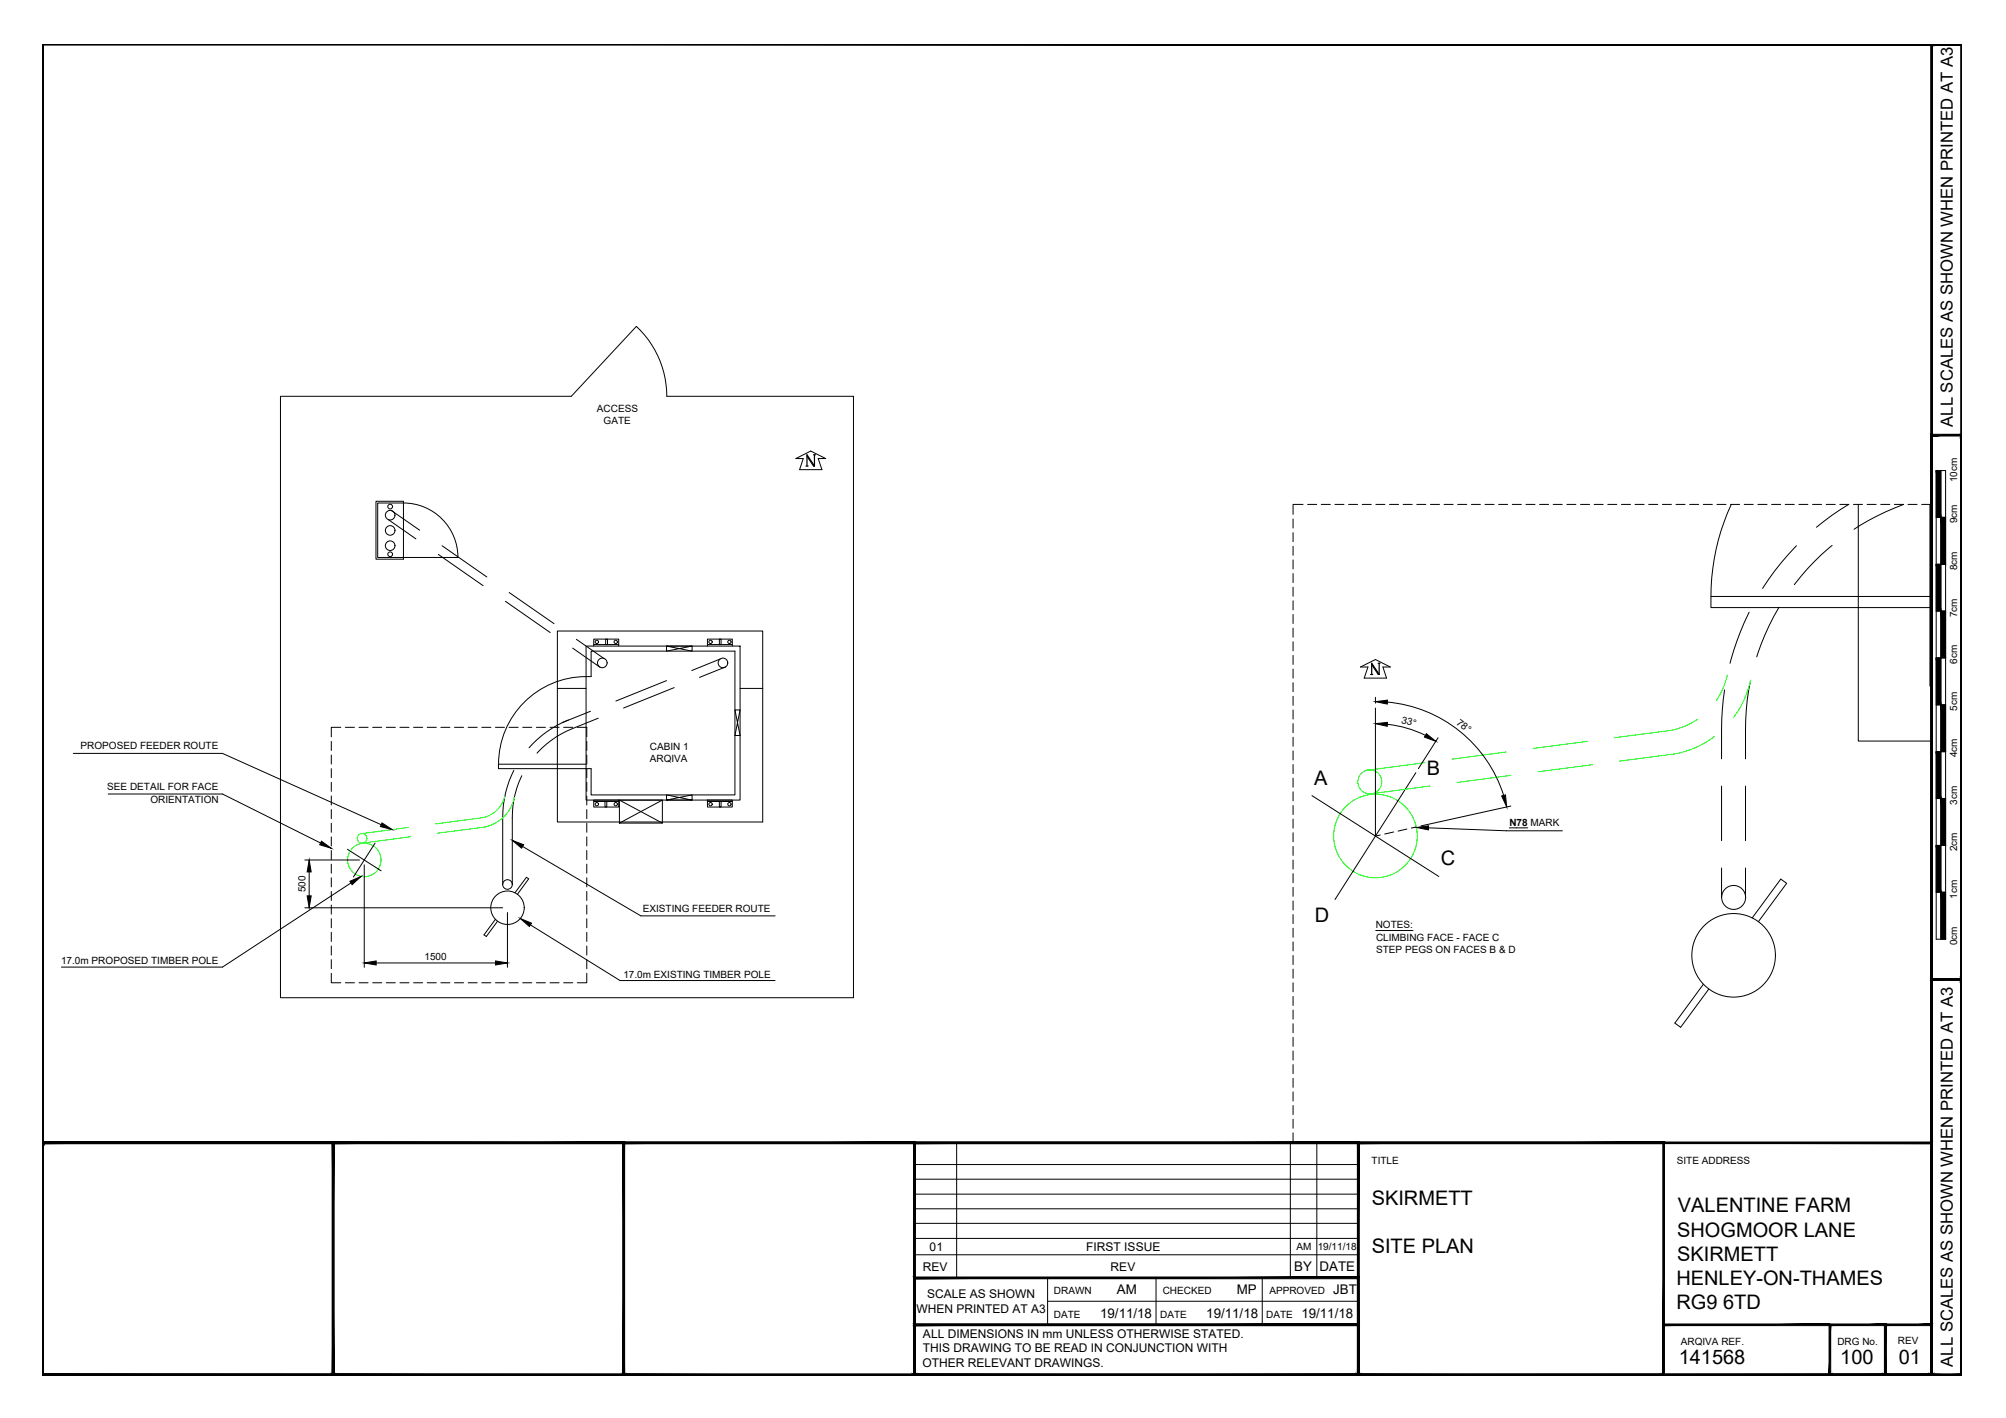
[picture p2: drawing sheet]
<svg xmlns="http://www.w3.org/2000/svg" width="420mm" height="297mm" viewBox="0 0 420 297" stroke-linecap="round" stroke-linejoin="round" font-family="sans-serif">
<g fill="none" stroke="#000" stroke-width=".21">
<path d="M58.7 83h61l13.6-14.6a20.1 20.1 0 0 1 6.4 14.6h39.1v126h-120.1zM166.7 96.1l3.1-1.6 3.1 1.6h-1.5l.8 2.3h-4.7l.7-2.3zM405.5 98.6h2v98.1h-2zM406.5 98.6v98.1M78.7 105h5.8v12.1h-5.8zM81.4 108.9l5.7 4M82 107l5.9 4.1M91.8 116.1l9.4 6.6M92.6 114.3l9.4 6.6M95.9 116.8a11.4 11.4 0 0 0-11.4-11.4h-5.4v11.4h16.8M270.8 108.7v1.9M270.8 111.6v1.9"/>
<path d="M270.8 114.4v1.9M270.8 117.3v1.9M272.9 105.7h-2.1v2.1M273.9 105.7h1.9M276.7 105.7h1.9M279.6 105.7h1.9M282.5 105.7h1.9M285.3 105.7h1.9M288.2 105.7h1.9M291 105.7h1.9M293.9 105.7h1.9M296.7 105.7h1.9"/>
<path d="M299.6 105.7h1.9M302.5 105.7h1.9M305.3 105.7h1.9M308.2 105.7h1.9M311 105.7h1.9M313.9 105.7h1.9M316.7 105.7h2M319.6 105.7h1.9M322.5 105.7h1.9M325.3 105.7h1.9M328.2 105.7h1.9M331 105.7h1.9"/>
<path d="M333.9 105.7h1.9M336.7 105.7h2M339.6 105.7h1.9M342.5 105.7h1.9M345.3 105.7h1.9M348.2 105.7h1.9M351 105.7h1.9M353.9 105.7h1.9M356.8 105.7h1.9M359.6 105.7h1.9M362.5 105.7h1.9M362.6 105.7a45.9 45.9 0 0 0-4.2 19.2"/>
<path d="M365.3 105.7h1.9M368.2 105.7h1.9M371.1 105.7h1.9M373.9 105.7h1.9M376.3 114.3l-.5 .5a52.3 52.3 0 0 0-6.6 8.5M376.8 105.7h1.9M379.6 105.7h1.9M382.5 105.7h1.9M383.7 114.3l-.7 .6a48.2 48.2 0 0 0-7.2 7.6M385.3 105.7h2M387.2 105.7a51.7 51.7 0 0 0-6.7 4.7M388.2 105.7h1.9"/>
<path d="M389.2 105.7v49.5h15.4M391.1 105.7h1.9M393.9 105.7h1.9M396.8 105.7h1.9M398.7 105.7l-5.5 2.4-4.9 2.8M399.6 105.7h1.9M402.5 105.7h2.1v2.1M404.2 105.7v38h.4M404.6 108.7v1.9M404.6 111.6v1.9M404.6 114.4v1.9M404.6 117.3v1.9"/>
<path d="M405.5 118.2h2M405.5 108.4h2M105.9 126l9.3 6.5M106.6 124.1l9.4 6.5M119.9 135.8l5.8 4M120.7 133.9l5.9 4.1M122.8 135.3h32.2v32.3h-32.2zM124.4 135.3v-1.4h5.2v1.4M124.4 135h5.2M126.9 133.9h.3v1.1h-.3zM139.6 135.3l5.4 1.1v-1.1h-5.4v1.1l5.4-1.1M148.2 135.3v-1.4h5.2v1.4"/>
<path d="M148.2 135h5.2M150.7 133.9h.3v1.1h-.3zM150.8 138l-5.9 2.5M152 139.7l-5.5 2.2M270.8 120.1v1.9M270.8 123v1.9M270.8 125.9v1.9M270.8 128.7v1.9M270.8 131.6v1.9M270.8 134.4v1.9M270.8 137.3v1.9M285 139.7l3.1-1.5 3.1 1.5h-1.5l.7 2.3h-4.7l.8-2.3z"/>
<path d="M366.4 128.2l-2.6 6.1-1.4 4.6M372.6 127.2l-.1 .2a49.8 49.8 0 0 0-4.6 10.2M404.2 124.9h-45.8v2.4h46.2M404.6 120.1v1.9M404.6 123v1.9M404.6 125.9v1.9M404.6 128.7v1.9M404.6 131.6v1.9M404.6 134.4v1.9M404.6 137.3v1.9M405.5 137.8h2M405.5 128h2"/>
<path d="M15.4 157.8h31.2l33.2 15M69.4 155.3v1.9M69.4 158.2v1.9M71.4 152.4h-2v1.9M72.3 152.4h1.9M75.2 152.4h1.9M78 152.4h2M80.9 152.4h1.9M83.8 152.4h1.9M86.6 152.4h1.9M89.5 152.4h1.9M92.3 152.4h1.9"/>
<path d="M95.2 152.4h1.9M98.1 152.4h1.9M100.9 152.4h1.9M103.8 152.4h1.9M106.6 152.4h1.9M109.5 152.4h1.9M112.3 152.4h1.9M115.2 152.4h1.9M116.7 144.2v-12h43.1v12M118.1 152.4h1.9M119.1 150.8a21.5 21.5 0 0 0-8.3 5.9M120.9 152.4h2v1.9"/>
<path d="M122.8 144.2h-6.1v28h43.1v-28h-4.8M122.9 155.3v1.9M122.9 158.2v1.9M123.7 149l-6 2.4M125.3 150.5a41.2 41.2 0 0 0-8.8 3.9l-2 1.5-2 1.9M139.6 142.6l-10.6 4.3M141.2 144l-10.6 4.3M153.9 148.7l1.1 5.4h-1.1l1.1-5.4zM270.8 140.1v1.9M270.8 143v1.9M270.8 145.9v1.9M270.8 148.7v1.9"/>
<path d="M270.8 151.6v1.9M270.8 154.4v1.9M270.8 157.3v1.9M288.1 148.3v26.8l1-.2M288.1 146.1v1.2M290.6 147.1a28.2 28.2 0 0 1 24.3 19.5M290.6 151.7a23.6 23.6 0 0 1 8 2.4M301.2 154.5l-4.1 6.5M361.2 144.5l-.3 2a88 88 0 0 0-.3 12.5M366.5 143.1a66.2 66.2 0 0 0-.9 15.9M404.6 140.1v1.9M404.6 143v1.9"/>
<path d="M404.6 145.9v1.9M404.6 148.7v1.9M404.6 151.6v1.9M404.6 154.4v1.9M404.6 157.3v1.9M405.5 157.5h2M405.5 147.7h2M22.7 166.3h23.9l20.5 10.3M69.4 161v1.9M69.4 163.9v1.9M69.4 166.7v1.9M69.4 169.6v1.9"/>
<path d="M69.4 172.4v1.9M69.4 175.3v1.9M69.4 178.2v1.9M72.8 177.9l7 4.5M78.6 176.6l-4.6 7.1M104.4 160.1a18.4 18.4 0 0 1 19.4-18.4v-5.3h30.1v30.1h-30.1v-5.5h-19.4v-.9h18.4M107.6 161.4a21.7 21.7 0 0 0-2.3 9.8v14.1M109.3 162.5a19.9 19.9 0 0 0-2 8.7v14.1M109.5 177.3l24.7 14.6h28.2M122.9 161v1.9M122.9 163.9v1.9M122.9 166.7v1.9"/>
<path d="M122.9 169.6v1.9M122.9 172.4v1.9M122.9 175.3v1.9M122.9 178.2v1.9M124.4 167.6h5.2v1.5h-5.2zM124.4 167.9h5.2M126.7 167.9h.4v1.2h-.4zM129.7 167.6h9v4.8h-9zM129.7 167.6l9 4.8M138.7 167.6l-9 4.8M139.6 167.6l5.4-1.1v1.1h-5.4v-1.1l5.4 1.1M148.2 167.6h5.2v1.5h-5.2z"/>
<path d="M148.2 167.9h5.2M150.7 167.9h.3v1.2h-.3zM270.8 160.1v2M270.8 163v1.9M270.8 165.9v1.9M270.8 168.7v1.9M270.8 171.6v1.9M270.8 174.4v1.9M270.8 177.3v1.9M274.8 166.7l26.6 16.9M291.9 174.3l-1.9 .4M294.7 173.7l-1.9 .4"/>
<path d="M296.6 161.9l-17 26.5M296.6 173.2l-1 .3M299.2 173.4l16.3 .6h11.7M316.1 173.4h3.9M316.4 168.8l-18.8 4.2M360.6 164.7v11.4M365.6 164.7v11.4M404.6 160.1v2M404.6 163v1.9M404.6 165.9v1.9M404.6 168.7v1.9M404.6 171.6v1.9"/>
<path d="M404.6 174.4v1.9M404.6 177.3v1.9M405.5 177.1h2M405.5 167.3h2M63.8 190.2h41.5M63.8 180.1h11.5M64.8 182.6v5.1M69.4 181v1.9M69.4 183.9v1.9M69.4 186.7v1.9M69.4 189.6v1.9M69.4 192.4v2"/>
<path d="M69.4 195.3v1.9M69.4 198.2v1.9M73.5 185l-26.9 17.6h-33.7M76.3 181.2v21.4M103.8 192.6l-2.4 3.2 .5 .4 2.3-3.2M106.3 191.2v11.4M107.9 187l2.4-3.2 .4 .3-2.3 3.2M111.1 193.7l18.8 11.7h32.4M122.9 181v1.9M122.9 183.9v1.9M122.9 186.7v1.9M122.9 189.6v1.9"/>
<path d="M122.9 192.4v2M122.9 195.3v1.9M122.9 198.2v1.9M270.8 180.1v2M270.8 183v1.9M270.8 185.9v1.9M270.8 188.7v1.9M270.8 191.6v1.9M270.8 194.4v1.9M270.8 197.3v1.9M288.1 194.9h7.9M360.6 181.8v6.2"/>
<path d="M365.6 181.8v6.2M367 192.3l6-8.1 1.2 .8-5.9 8.1M404.6 180.1v2M404.6 183v1.9M404.6 185.9v1.9M404.6 188.7v1.9M404.6 191.6v1.9M404.6 194.4v1.9M404.6 197.3v1.9M405.5 186.9h2M69.4 203.9v2h2M69.4 201v1.9"/>
<path d="M72.3 205.9h1.9M75.2 205.9h1.9M78 205.9h2M78.8 201.7h25M80.9 205.9h1.9M83.8 205.9h1.9M86.6 205.9h1.9M89.5 205.9h1.9M92.3 205.9h1.9M95.2 205.9h1.9M98.1 205.9h1.9M100.9 205.9h1.9"/>
<path d="M103.8 205.9h1.9M106.6 205.9h1.9M109.5 205.9h1.9M112.3 205.9h1.9M115.2 205.9h1.9M118.1 205.9h1.9M122.9 203.9v2h-2M122.9 201v1.9M270.8 200.2v1.9M270.8 203v1.9M270.8 205.9v1.9M270.8 208.7v1.9"/>
<path d="M270.8 211.6v1.9M270.8 214.4v1.9M270.8 217.3v1.9M356.8 206.2l-6 8.1 1.2 .9 5.9-8M404.6 200.2v1.9M404.6 203v1.9M404.6 205.9v1.9M404.6 208.7v1.9M404.6 211.6v1.9M404.6 214.4v1.9M404.6 217.3v1.9M200.4 239.4v28.3"/>
<path d="M270.3 239.4v28.3M270.8 237.3v2.1h2.1M270.8 220.2v1.9M270.8 223v1.9M270.8 225.9v1.9M270.8 228.7v1.9M270.8 231.6v1.9M270.8 234.4v1.9M273.9 239.4h1.9v28.3M276.7 239.4h1.9M279.6 239.4h1.9M282.5 239.4h1.9"/>
<path d="M285.3 239.4h1.9M288.2 239.4h1.9M291 239.4h1.9M293.9 239.4h1.9M296.7 239.4h1.9M299.6 239.4h1.9M302.5 239.4h1.9M305.3 239.4h1.9M308.2 239.4h1.9M311 239.4h1.9M313.9 239.4h1.9M316.7 239.4h2"/>
<path d="M319.6 239.4h1.9M322.5 239.4h1.9M325.3 239.4h1.9M328.2 239.4h1.9M331 239.4h1.9M333.9 239.4h1.9M336.7 239.4h2M339.6 239.4h1.9M342.5 239.4h1.9M345.3 239.4h1.9M348.2 239.4h1.9M351 239.4h1.9"/>
<path d="M353.9 239.4h1.9M356.8 239.4h1.9M359.6 239.4h1.9M362.5 239.4h1.9M365.3 239.4h1.9M368.2 239.4h1.9M371.1 239.4h1.9M373.9 239.4h1.9M376.8 239.4h1.9M379.6 239.4h1.9M382.5 239.4h1.9M385.3 239.4h2"/>
<path d="M388.2 239.4h1.9M391.1 239.4h1.9M393.9 239.4h1.9M396.8 239.4h1.9M399.6 239.4h1.9M404.6 237.3v2.1h-2.1M404.6 220.2v1.9M404.6 223v1.9M404.6 225.9v1.9M404.6 228.7v1.9M404.6 231.6v1.9M404.6 234.4v1.9"/>
<path d="M191.5 250.1h93M191.5 247h93M191.5 243.9h93M191.5 256.3h93M191.5 253.2h93M191.5 259.4h93M191.5 262.8h93M219.4 267.7v9.8M219.4 272.6h65.1M242.1 267.7v9.8M264.4 267.7v9.8"/>
<circle cx="81.7" cy="111.1" r="1.01"/>
<circle cx="81.7" cy="114.3" r="1.01"/>
<circle cx="81.7" cy="107.9" r="1.01"/>
<circle cx="81.7" cy="116.1" r=".5"/>
<circle cx="81.7" cy="106.1" r=".5"/>
<circle cx="125" cy="134.5" r=".35"/>
<circle cx="126.1" cy="138.9" r="1.01"/>
<circle cx="129" cy="134.5" r=".35"/>
<circle cx="148.8" cy="134.5" r=".35"/>
<circle cx="151.4" cy="138.9" r="1.01"/>
<circle cx="152.8" cy="134.5" r=".35"/>
<circle cx="125" cy="168.5" r=".35"/>
<circle cx="129" cy="168.5" r=".35"/>
<circle cx="148.8" cy="168.5" r=".35"/>
<circle cx="152.8" cy="168.5" r=".35"/>
<circle cx="106.3" cy="190.2" r="3.5"/>
<circle cx="106.3" cy="185.3" r="1.01"/>
<circle cx="363.1" cy="188" r="2.51"/>
<circle cx="363.1" cy="200.1" r="8.8"/>
</g>
<g fill="none" stroke="#0f0" stroke-width=".21">
<path d="M298.5 159.8l-12.1 1.6M315.5 157.5l-11.4 1.5M332.5 155.3l-11.4 1.5M355.5 150.7l-.3 .2a15.1 15.1 0 0 1-5 2.1l-12.1 1.5M359.1 154.3l-.8 .6a20.4 20.4 0 0 1-7.1 3l-12 1.5M361.8 141.4l-.3 1a14.5 14.5 0 0 1-2 4.3M366.7 142.4l-.3 1.3a19.5 19.5 0 0 1-3.3 6.6M85.5 173.3l-9.9 1.3M86 175.3l-10 1.3M105.8 166.7a6 6 0 0 1-4.7 4.6l-9.9 1.3M107.7 167.1a8 8 0 0 1-6.2 6.1l-9.9 1.3M299.5 164.7l-12.1 1.5"/>
<path d="M316.5 162.4l-11.3 1.5M333.5 160.2l-11.3 1.5"/>
<circle cx="75.8" cy="175.6" r="1.01"/>
<circle cx="286.9" cy="163.8" r="2.51"/>
<circle cx="288.1" cy="175.1" r="8.8"/>
<circle cx="76.3" cy="180.1" r="3.5"/>
</g>
<g fill="#000" stroke="#000" stroke-width=".21">
<path d="M288.1 147l2.5-.3v.8zM288.1 151.6l2.5-.3v.8zM298.8 153.7l1.9 1.6-2.3-.9zM67.3 176.2l2.1 1.5-2.4-.7zM80 172.4l2.1 1.4-2.4-.7zM107.3 176l2.4 1-.5 .7zM296.7 173.3l2.5-.3v.8zM314.5 166.7l.8-.2 .3 2.5zM64.3 187.7h.9l-.4 2.5zM64.8 180.1l.4 2.5h-.9zM73.3 184.6l2.3-1-1.8 1.7zM109 192.4l2.3 1-.4 .7z"/>
<path d="M76.3 201.7l2.5-.4v.8zM103.8 201.3l2.5 .4-2.5 .4z"/>
<path d="M8.9 9.3l.2 .1h401.6zM8.9 9.3h402l-.2 .1z"/>
<path d="M404.4 9.3l.3 .1zM404.4 9.3l.3 .1-.3 278.6zM404.7 9.4l-.3 278.6 .3-.1zM404.4 288l.3-.1z"/>
<path d="M404.6 9.3l.1 .1h6zM404.6 9.3h6.3l-.2 .1z"/>
<path d="M410.7 9.4v278.5l.2-278.6zM410.9 9.3v278.7l-.2-.1z"/>
<path d="M410.7 9.4v278.5l.2-278.6zM410.9 9.3v278.7l-.2-.1z"/>
<path d="M404.4 91l.3 .3 6.2-.3zM404.7 91.3l6.2-.3-.2 .3zM410.9 91l-.2 .3z"/>
<path d="M404.4 91l.3 114v-113.7zM404.4 91l.3 114-.3 .3z"/>
<path d="M405.5 98.6l1 9.8v-9.8zM405.5 98.6l1 9.8h-1z"/>
<path d="M410.9 91.1l-.2 .2 .2 113.9zM410.7 91.3l.2 113.9-.2-.2zM410.7 205l.2 .3zM404.7 205h6l.2 .3zM404.7 205l-.3 .3h6.5z"/>
<path d="M405.5 118.2l1 9.8v-9.8zM405.5 118.2l1 9.8h-1z"/>
<path d="M406.5 108.4l1 9.8v-9.8zM406.5 108.4l1 9.8h-1z"/>
<path d="M405.5 137.8l1 9.8v-9.8zM405.5 137.8l1 9.8h-1z"/>
<path d="M406.5 128l1 9.8v-9.8zM406.5 128l1 9.8h-1z"/>
<path d="M405.5 157.5l1 9.8v-9.8zM405.5 157.5l1 9.8h-1z"/>
<path d="M406.5 147.6l1 9.9v-9.9zM406.5 147.6l1 9.9h-1z"/>
<path d="M405.5 177.1l1 9.8v-9.8zM405.5 177.1l1 9.8h-1z"/>
<path d="M406.5 167.3l1 9.8v-9.8zM406.5 167.3l1 9.8h-1z"/>
<path d="M406.5 186.9l1 9.8v-9.8zM406.5 186.9l1 9.8h-1z"/>
<path d="M404.4 205l.3 .3 6.2-.3zM404.7 205.3l6.2-.3-.2 .3zM410.9 205l-.2 .3z"/>
<path d="M410.9 205.1l-.2 .2 .2 82.7zM410.7 205.3l.2 82.7-.2-.1zM410.7 287.9l.2 .1z"/>
<path d="M8.9 239.2l.2 .4zM8.9 239.2l395.5 .4h-395.3zM8.9 239.2l395.5 .4 .3-.4z"/>
<path d="M9.1 239.6h60.5l.3-.4zM8.9 239.2h61l-60.8 .4zM8.9 239.2l.2 .4z"/>
<path d="M69.9 239.6h60.6l.3-.4zM69.6 239.2h61.2l-60.9 .4zM69.6 239.2l.3 48.7v-48.3zM69.6 239.2l.3 48.7-.3 .1zM69.6 288l.3-.1z"/>
<path d="M130.8 239.6h60.5l.4-.4zM130.5 239.2h61.2l-60.9 .4zM130.5 239.2l.3 48.7v-48.3zM130.5 239.2l.3 48.7-.3 .1zM130.5 288l.3-.1z"/>
<path d="M191.7 239.6h92.6l.4-.4zM191.3 239.2h93.4l-93 .4zM191.3 239.2l.4 48.7v-48.3zM191.3 239.2l.4 48.7-.4 .1zM191.3 288l.4-.1z"/>
<path d="M284.7 239.6h63.6l.3-.4zM284.3 239.2h64.3l-63.9 .4zM284.3 239.2l.4 48.7v-48.3zM284.3 239.2l.4 48.7-.4 .1zM284.3 288l.4-.1z"/>
<path d="M404.7 239.2l-.3 .4 .3 48.4zM404.4 239.6l.3 48.4-.3-.1zM404.4 287.9l.3 .1z"/>
<path d="M191.3 277.3l.4 .4 93-.4zM191.7 277.7l93-.4-.4 .4zM284.7 277.3l-.4 .4 .4 10.3zM284.3 277.7l.4 10.3-.4-.1zM284.3 287.9l.4 .1z"/>
<path d="M191.3 277.7h93.4l-.4-.4zM191.3 277.7l.4-.4h92.6zM191.3 267.5v10.2l.4-.4zM191.3 267.5l.4 .4v9.4zM191.3 267.5l.4 .4 93-.4zM191.7 267.9l93-.4-.4 .4zM284.7 267.5l-.4 .4 .4 9.8zM284.3 267.9l.4 9.8-.4-.4z"/>
<path d="M383.1 277.3l.3 .4 11.7-.4zM383.4 277.7l11.7-.4-.4 .4zM394.7 277.7l.4 10.3v-10.7zM394.7 277.7l.4 10.3-.4-.1zM394.7 287.9l.4 .1z"/>
<path d="M348.5 277.7h34.8v-.4zM348.5 277.3h34.8l-34.8 .4z"/>
<path d="M394.7 277.3l.4 .4 9.6-.4zM395.1 277.7l9.6-.4-.3 .4zM404.7 277.3l-.3 .4 .3 10.3zM404.4 277.7l.3 10.3-.3-.1zM404.4 287.9l.3 .1z"/>
<path d="M9.1 9.4l-.2 278.6 .2-.1zM8.9 9.3l.2 .1-.2 278.6z"/>
<path d="M9.1 239.6l-.2 48.4 .2-.1zM8.9 239.4l.2 .2-.2 48.4z"/>
<path d="M9.1 287.9l60.7 .1-.2-.1zM9.1 287.9l60.7 .1h-60.9z"/>
<path d="M69.6 287.9l.3 .1zM69.9 239.2v48.8l-.3-.1zM69.9 239.2l-.3 .4v48.3z"/>
<path d="M69.9 287.9l60.7 .1-.1-.1zM69.9 287.9l60.7 .1h-60.8z"/>
<path d="M130.5 287.9l.3 .1zM130.8 239.2v48.8l-.3-.1zM130.8 239.2l-.3 .4v48.3z"/>
<path d="M130.8 287.9l60.7 .1-.2-.1zM130.8 287.9l60.7 .1h-60.9z"/>
<path d="M191.3 287.9l.4 .1zM191.7 239.2v48.8l-.4-.1zM191.3 239.6v48.3l.4-48.7z"/>
<path d="M191.7 287.9l92.8 .1-.2-.1zM191.7 287.9l92.8 .1h-93z"/>
<path d="M284.3 287.9l.4 .1zM284.7 239.2v48.8l-.4-.1zM284.7 239.2l-.4 .4v48.3z"/>
<path d="M191.5 288h93l-.2-.1zM191.5 288l.2-.1h92.6zM191.3 288l.4-.1zM191.7 277.7v10.2l-.4 .1zM191.3 277.3v10.7l.4-10.3z"/>
<path d="M284.7 287.9l63.8 .1-.2-.1zM284.7 287.9l63.8 .1h-64z"/>
<path d="M348.3 287.9l.3 .1zM348.6 239.2v48.8l-.3-.1zM348.6 239.2l-.3 .4v48.3z"/>
<path d="M383.3 288h11.6l-.2-.1zM383.4 287.9h11.3l-11.4 .1zM383.1 288l.3-.1zM383.4 277.7v10.2l-.3 .1zM383.1 277.3v10.7l.3-10.3z"/>
<path d="M8.9 288h395.7l-.2-.1zM8.9 288l.2-.1h395.3zM8.9 239.4v48.6l.2-.1zM8.9 239.4l.2 .2v48.3z"/>
<path d="M394.9 288h9.7l-.2-.1zM394.9 288l.2-.1h9.3zM394.7 288l.4-.1zM395.1 277.7v10.2l-.4 .1zM394.7 277.3v10.7l.4-10.3z"/>
<path d="M9.1 287.9l401.8 .1-.2-.1zM9.1 287.9l401.8 .1h-402z"/>
<path d="M404.7 287.9l6.2 .1-.2-.1zM404.7 287.9l6.2 .1h-6.3z"/>
<path d="M404.6 288h6.3l-.2-.1zM404.7 287.9h6l-6.1 .1zM404.4 288l.3-.1zM404.7 205.3v82.6l-.3 .1zM404.4 205v83l.3-82.7z"/>
</g>
<path d="M168.8 97.6h.5M169 95.5l1.4 2.1h.2M169 97.6v-2.3l1.6 2.3M170.4 95.3h.4M170.6 95.3v2.3M287.3 139.2l1.4 2.1h.2M288.7 138.9h.4M288.9 138.9v2.4M287.1 141.3h.4M287.3 141.3v-2.4l1.6 2.4" fill="none" stroke="#000" stroke-width=".25"/>
<g font-size="4.2">
<text x="275.3" y="164.5">A</text>
<text x="298.8" y="162.4">B</text>
<text x="301.8" y="181.2">C</text>
<text x="275.4" y="193.1">D</text>
<text x="287.3" y="252.5">SKIRMETT</text>
<text x="351.4" y="254">VALENTINE FARM</text>
<text x="287.3" y="262.5">SITE PLAN</text>
<text x="351.3" y="259">SHOGMOOR LANE</text>
<text x="351.1" y="269.1">HENLEY-ON-THAMES</text>
<text x="351.3" y="264.1">SKIRMETT</text>
<text x="351.1" y="274.2">RG9 6TD</text>
<text x="351.6" y="285.7">141568</text>
<text x="385.5" y="285.7">100</text>
<text x="397.7" y="285.7">01</text>
</g>
<g font-size="3.5">
<text x="409" y="89.4" transform="rotate(-90 409 89.4)">ALL SCALES AS SHOWN WHEN PRINTED AT A3</text>
<text x="409" y="286.3" transform="rotate(-90 409 286.3)">ALL SCALES AS SHOWN WHEN PRINTED AT A3</text>
</g>
<g font-size="2.8">
<text x="271.1" y="266.3">BY</text>
<text x="276.4" y="266.3">DATE</text>
<text x="233.9" y="271.1">AM</text>
<text x="259" y="271.1">MP</text>
<text x="279.3" y="271.1">JBT</text>
<text x="230.4" y="276">19/11/18</text>
<text x="252.7" y="276">19/11/18</text>
<text x="272.6" y="276">19/11/18</text>
</g>
<g font-size="2.5">
<text x="194.7" y="262">01</text>
<text x="227.5" y="262">FIRST ISSUE</text>
<text x="193.3" y="266.2">REV</text>
<text x="232.6" y="266.2">REV</text>
<text x="192" y="275">WHEN PRINTED AT A3</text>
<text x="194.2" y="272">SCALE AS SHOWN</text>
<text x="193.3" y="280.3">ALL DIMENSIONS IN mm UNLESS OTHERWISE STATED.</text>
<text x="193.2" y="286.3">OTHER RELEVANT DRAWINGS.</text>
<text x="193.3" y="283.3">THIS DRAWING TO BE READ IN CONJUNCTION WITH</text>
</g>
<g font-size="2.1">
<text x="125" y="86.3">ACCESS</text>
<text x="126.4" y="88.8">GATE</text>
<text x="409.9" y="101" transform="rotate(-90 409.9 101)">10cm</text>
<text x="409.9" y="109.6" transform="rotate(-90 409.9 109.6)">9cm</text>
<text x="409.9" y="119.5" transform="rotate(-90 409.9 119.5)">8cm</text>
<text x="409.9" y="129.3" transform="rotate(-90 409.9 129.3)">7cm</text>
<text x="409.9" y="139.1" transform="rotate(-90 409.9 139.1)">6cm</text>
<text x="409.9" y="148.9" transform="rotate(-90 409.9 148.9)">5cm</text>
<text x="293.4" y="151.4" transform="rotate(16 293.4 151.4)">33°</text>
<text x="305" y="151.6" transform="rotate(38 305 151.6)">78°</text>
<text x="16.9" y="156.9">PROPOSED FEEDER ROUTE</text>
<text x="136.1" y="159.7">ARQIVA</text>
<text x="136.1" y="157.2">CABIN 1</text>
<text x="409.9" y="158.6" transform="rotate(-90 409.9 158.6)">4cm</text>
<text x="22.5" y="165.6">SEE DETAIL FOR FACE</text>
<text x="31.5" y="168.1">ORIENTATION</text>
<text x="316.1" y="173">N78 MARK</text>
<text x="409.9" y="168.6" transform="rotate(-90 409.9 168.6)">3cm</text>
<text x="409.9" y="178.3" transform="rotate(-90 409.9 178.3)">2cm</text>
<text x="64" y="186.9" transform="rotate(-90 64 186.9)">500</text>
<text x="134.6" y="191">EXISTING FEEDER ROUTE</text>
<text x="409.9" y="188.3" transform="rotate(-90 409.9 188.3)">1cm</text>
<text x="288.1" y="194.5">NOTES:</text>
<text x="288.2" y="197">CLIMBING FACE - FACE C</text>
<text x="409.9" y="198" transform="rotate(-90 409.9 198)">0cm</text>
<text x="12.8" y="202">17.0m PROPOSED TIMBER POLE</text>
<text x="88.9" y="201">1500</text>
<text x="288.2" y="199.5">STEP PEGS ON FACES B &amp; D</text>
<text x="130.6" y="204.8">17.0m EXISTING TIMBER POLE</text>
<text x="287.3" y="243.9">TITLE</text>
<text x="351.2" y="243.9">SITE ADDRESS</text>
<text x="271.5" y="261.9">AM</text>
<text x="276" y="261.9">19/11/18</text>
<text x="220.8" y="271.1">DRAWN</text>
<text x="243.5" y="271.1">CHECKED</text>
<text x="265.9" y="271.1">APPROVED</text>
<text x="220.8" y="276">DATE</text>
<text x="243" y="276">DATE</text>
<text x="265.2" y="276">DATE</text>
<text x="352.1" y="281.6">ARQIVA REF.</text>
<text x="384.8" y="281.6">DRG No.</text>
<text x="397.5" y="281.6">REV</text>
</g>
</svg>
